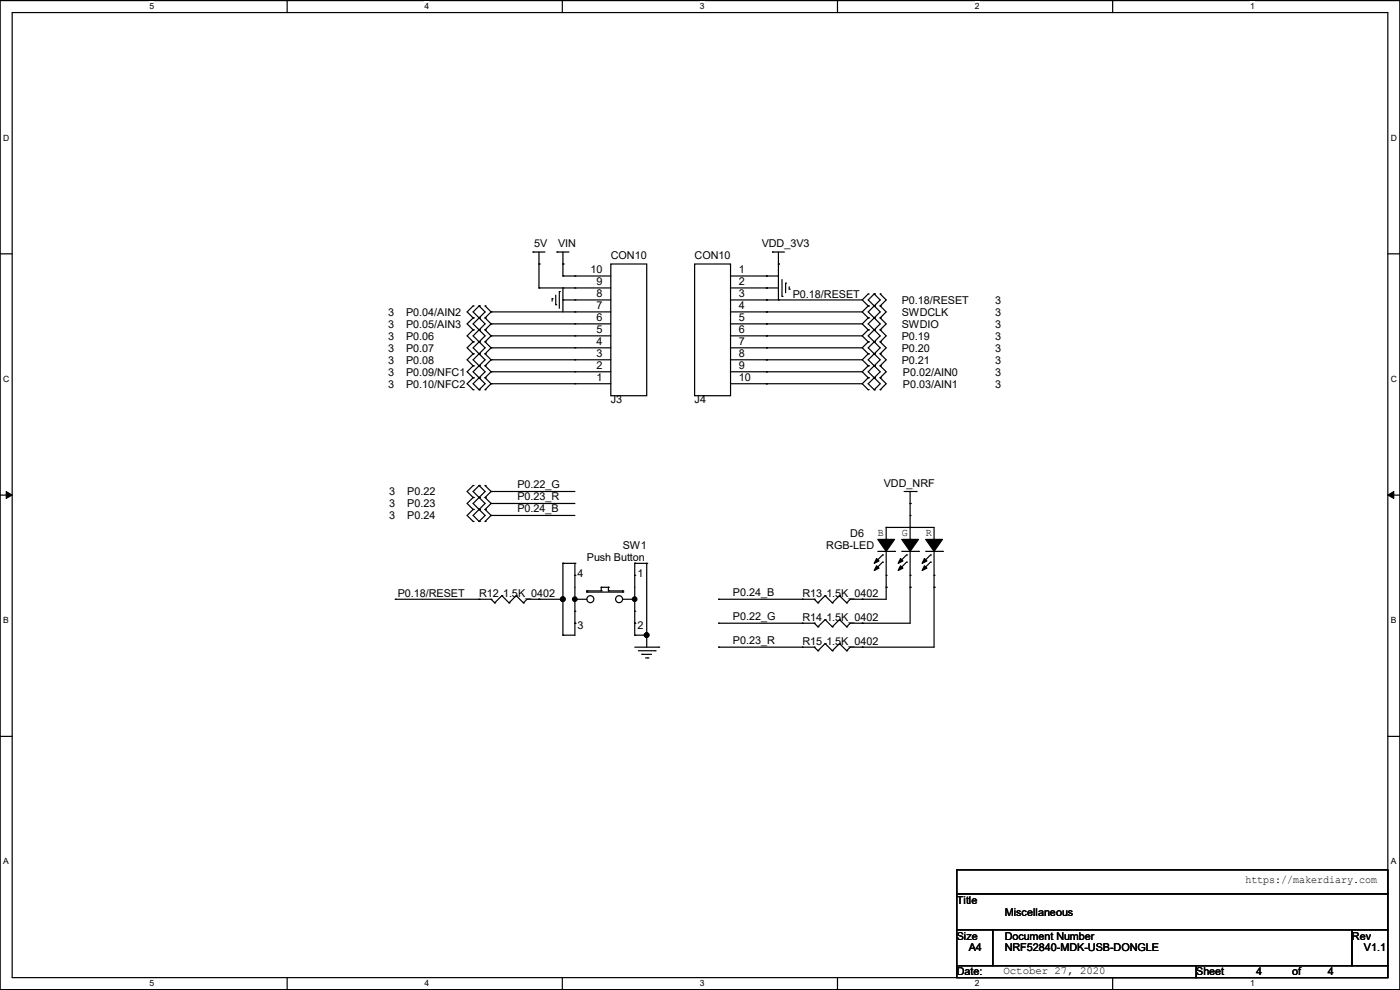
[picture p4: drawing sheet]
<svg xmlns="http://www.w3.org/2000/svg" width="297mm" height="210mm" viewBox="0 0 297 210" stroke-linecap="round" stroke-linejoin="round" font-family="sans-serif">
<path d="M0 .1h297v209.8h-297zM2.6 2.7h291.8v204.7h-291.8z" fill="none" stroke="#000" stroke-width=".25"/>
<g fill="#fff">
<path d="M31.7 .4h1v2h-1z"/>
<path d="M31.7 207.6h1v2h-1z"/>
</g>
<path d="M60.9 .1v2.6M60.9 207.4v2.5" fill="none" stroke="#000" stroke-width=".25"/>
<g fill="#fff">
<path d="M90.1 .4h1v2h-1z"/>
<path d="M90.1 207.6h1v2h-1z"/>
</g>
<path d="M119.3 .1v2.6M119.3 207.4v2.5" fill="none" stroke="#000" stroke-width=".25"/>
<g fill="#fff">
<path d="M148.5 .4h.9v2h-.9z"/>
<path d="M148.5 207.6h.9v2h-.9z"/>
</g>
<path d="M177.7 .1v2.6M177.7 207.4v2.5" fill="none" stroke="#000" stroke-width=".25"/>
<g fill="#fff">
<path d="M206.8 .4h1v2h-1z"/>
<path d="M206.8 207.6h1v2h-1z"/>
</g>
<path d="M236.1 .1v2.6M236.1 207.4v2.5" fill="none" stroke="#000" stroke-width=".25"/>
<g fill="#fff">
<path d="M265.2 .4h1v2h-1z"/>
<path d="M265.2 207.6h1v2h-1z"/>
<path d="M.7 28.2h1.2v2h-1.2z"/>
<path d="M295.1 28.2h1.2v2h-1.2z"/>
<path d="M.7 79.4h1.2v2h-1.2z"/>
<path d="M295.1 79.4h1.2v2h-1.2z"/>
</g>
<path d="M0 53.8h2.6M294.4 53.8h2.6" fill="none" stroke="#000" stroke-width=".25"/>
<g fill="#fff">
<path d="M.7 130.6h1.2v2h-1.2z"/>
<path d="M295.1 130.6h1.1v2h-1.1z"/>
</g>
<path d="M0 105h2.6M294.4 105h2.6" fill="none" stroke="#000" stroke-width=".25"/>
<path d="M1.3 104.3l1.3 .7-1.3 .7zM294.4 105l1.3-.7v1.4z" fill="#000" stroke="#000" stroke-width=".21"/>
<g fill="#fff">
<path d="M.7 181.8h1.2v2h-1.2z"/>
<path d="M295.1 181.8h1.1v2h-1.1z"/>
</g>
<g fill="none" stroke="#000" stroke-width=".25">
<path d="M113.1 53.5h.1M113.1 53.5h2.5M114.3 56h.1M114.3 53.5v7.6M118.2 53.5h.1M118.2 53.5h2.5M119.4 56h.1M119.4 58.5h.1M119.4 53.5v5M119.4 58.5h10.2M122 58.5h.1M129.6 56h7.6v27.9h-7.6z"/>
<path d="M147.4 56h7.6v27.9h-7.6zM155 58.5h10.1M162.6 58.5h.1M163.9 53.5h.1M163.9 53.5h2.5M165.1 56h.1M165.1 53.5v10.1M165.9 59.3v3.6M100.4 77.6h.1M100.4 75.1h.1M100.4 72.5h.1M100.4 70h.1"/>
<path d="M100.4 67.4h.1M100.4 64.9h.1M100.4 75.1l-1.3 1.2 1.3 1.3M100.4 72.5l-1.3 1.3 1.3 1.3M100.4 77.6l-1.3 1.3 1.3 1.2M100.4 70l-1.3 1.2 1.3 1.3M100.4 67.4l-1.3 1.3 1.3 1.3M100.4 64.9l-1.3 1.3 1.3 1.2M101.6 77.6h.1M101.6 75.1h.1M101.6 72.5h.1M101.6 70h.1"/>
<path d="M101.6 67.4h.1M101.6 64.9h.1M101.6 64.9l1.3 1.3-2.5 2.5 2.5 2.5-2.5 2.6 2.5 2.5-2.5 2.6 2.5 2.5-1.3 1.3M101.6 64.9l-1.2 1.3 2.5 2.5-2.5 2.5 2.5 2.6-2.5 2.5 2.5 2.6-2.5 2.5 1.2 1.3M102.9 77.6h.1M102.9 75.1h.1M102.9 72.5h.1M102.9 70h.1M102.9 67.4h.1M102.9 64.9h.1M102.9 77.6l1.3 1.3M102.9 75.1l1.3 1.2"/>
<path d="M102.9 72.5l1.3 1.3M102.9 70l1.3 1.2M102.9 67.4l1.3 1.3M102.9 64.9l1.3 1.3M104.2 66.2h.1M104.2 68.7h.1M104.2 71.2h.1M104.2 73.8h.1M104.2 76.3h.1M104.2 78.9h.1M104.2 76.3l-1.3 1.3M104.2 78.9l-1.3 1.2"/>
<path d="M104.2 73.8l-1.3 1.3M104.2 71.2l-1.3 1.3M104.2 68.7l-1.3 1.3M104.2 66.2l-1.3 1.2M104.2 66.2h25.4M104.2 68.7h25.4M104.2 71.2h25.4M104.2 73.8h25.4M104.2 76.3h25.4M104.2 78.9h25.4M114.3 61.1h.1M114.3 61.1h15.3"/>
<path d="M117.1 63.4h.1M117.1 63.4v.5M117.9 64.6h.1M117.9 62.6v2M118.7 61.8h.1M118.7 61.8v3.6M119.4 61.1h.1M119.4 63.6h.1M119.4 61.1v5.1M119.4 63.6h10.2M122 78.9h.1M122 76.3h.1"/>
<path d="M122 73.8h.1M122 71.2h.1M122 68.7h.1M122 66.2h.1M122 63.6h.1M122 61.1h.1M155 61.1h10.1M155 63.6h27.9M155 66.2h27.9M155 68.7h27.9M155 71.2h27.9M155 73.8h27.9"/>
<path d="M155 76.3h27.9M155 78.9h27.9M162.6 61.1h.1M162.6 63.6h.1M162.6 66.2h.1M162.6 68.7h.1M162.6 71.2h.1M162.6 73.8h.1M162.6 76.3h.1M162.6 78.9h.1M165.1 63.6h.1M165.9 62.9h.1"/>
<path d="M166.7 60.1h.1M166.7 60.1v2M167.4 61.3h.1M167.4 60.8v.5M182.9 63.6l1.3 1.3M182.9 68.7l1.3 1.3M182.9 66.2l1.3 1.2M182.9 71.2l1.3 1.3M182.9 73.8l1.3 1.3M182.9 76.3l1.3 1.3M182.9 78.9l1.3 1.2M184.2 67.4h.1"/>
<path d="M184.2 70h.1M184.2 72.5h.1M184.2 75.1h.1M184.2 77.6h.1M184.2 64.9h.1M184.2 62.4h.1M184.2 72.5l-1.3 1.3M184.2 67.4l-1.3 1.3M184.2 75.1l-1.3 1.2M184.2 70l-1.3 1.2M184.2 77.6l-1.3 1.3M184.2 64.9l-1.3 1.3"/>
<path d="M184.2 62.4l-1.3 1.2M185.5 70h.1M185.5 67.4h.1M185.5 72.5h.1M185.5 75.1h.1M185.5 77.6h.1M185.5 64.9h.1M185.5 62.4h.1M185.5 62.4l1.2 1.2-2.5 2.6 2.5 2.5-2.5 2.5 2.5 2.6-2.5 2.5 2.5 2.6-2.5 2.5 1.3 1.3M185.5 62.4l-1.3 1.2 2.5 2.6-2.5 2.5 2.5 2.5-2.5 2.6 2.5 2.5-2.5 2.6 2.5 2.5-1.2 1.3M186.7 67.4h.1M186.7 70h.1"/>
<path d="M186.7 72.5h.1M186.7 75.1h.1M186.7 77.6h.1M186.7 64.9h.1M186.7 62.4h.1M186.7 67.4l1.3 1.3-1.3 1.3M186.7 62.4l1.3 1.2-1.3 1.3M186.7 72.5l1.3 1.3-1.3 1.3M186.7 70l1.3 1.2-1.3 1.3M186.7 64.9l1.3 1.3-1.3 1.2M186.7 75.1l1.3 1.2-1.3 1.3M186.7 77.6l1.3 1.3-1.3 1.2"/>
<path d="M100.4 80.1h.1M100.4 82.7h.1M100.4 80.1l-1.3 1.3 1.3 1.3M101.6 82.7h.1M101.6 80.1h.1M102.9 80.1h.1M102.9 82.7h.1M102.9 80.1l1.3 1.3M104.2 81.4h.1M104.2 81.4l-1.3 1.3M104.2 81.4h25.4M122 81.4h.1"/>
<path d="M155 81.4h27.9M162.6 81.4h.1M182.9 81.4l1.3 1.3M184.2 80.1h.1M184.2 82.7h.1M184.2 80.1l-1.3 1.3M185.5 82.7h.1M185.5 80.1h.1M186.7 80.1h.1M186.7 82.7h.1M186.7 80.1l1.3 1.3-1.3 1.3M100.4 103h.1"/>
<path d="M100.4 105.5h.1M100.4 108.1h.1M100.4 110.6h.1M100.4 103l-1.3 1.3 1.3 1.2M100.4 108.1l-1.3 1.2 1.3 1.3M100.4 105.5l-1.3 1.3 1.3 1.3M101.6 105.5h.1M101.6 103h.1M101.6 108.1h.1M101.6 110.6h.1M101.6 103l-1.2 1.3 2.5 2.5-2.5 2.5 1.2 1.3M101.6 103l1.3 1.3-2.5 2.5 2.5 2.5-1.3 1.3"/>
<path d="M102.9 103h.1M102.9 105.5h.1M102.9 108.1h.1M102.9 110.6h.1M102.9 108.1l1.3 1.2M102.9 103l1.3 1.3M102.9 105.5l1.3 1.3M104.2 104.3h.1M104.2 106.8h.1M104.2 109.3h.1M104.2 104.3h17.8M104.2 104.3l-1.3 1.2"/>
<path d="M104.2 106.8l-1.3 1.3M104.2 109.3l-1.3 1.3M104.2 106.8h17.8M104.2 109.3h17.8M119.4 119.5h.1M119.4 119.5v15.2M119.4 119.5h2.6M122 119.5h.1M122 119.5v15.2h-2.6M134.7 119.5h.1M134.7 119.5v15.2M134.7 119.5h2.5"/>
<path d="M137.2 119.5h.1M137.2 119.5v17.8M186.2 117h3.6M187.2 117.7h.1M187.2 119.3h.1M187.2 117.7l-1.5 1.6M187.2 119.3l-1.5 1.5M188 114.4h.1M188 111.9h.1M188 117v10.1h-7.6l-.8 .8M188 111.9h10.2v2.5M188 111.9v2.5"/>
<path d="M189.8 117h.1M191.3 117h3.6M191.8 104.3h2.6M192.3 117.7h.1M192.3 119.3h.1M192.3 119.3l-1.5 1.5M192.3 117.7l-1.5 1.6M193.1 106.8h.1M193.1 114.4h.1M193.1 111.9h.1M193.1 109.3h.1M193.1 104.3v10.1"/>
<path d="M193.1 117v15.2h-12.7l-.8 .8M194.4 104.3h.1M194.9 117h.1M196.4 117h3.5M197.4 117.7h.1M197.4 119.3h.1M197.4 117.7l-1.5 1.6M197.4 119.3l-1.5 1.5M198.2 114.4h.1M198.2 117v20.3h-17.8l-.8 .7M199.9 117h.1M83.9 127.1h.1"/>
<path d="M83.9 127.1h20.3M101.6 127.1h.1M104.2 127.1h.1M104.2 127.1l.7 .8M104.9 127.9h.1M106.5 126.4h.1M106.5 126.4l1.5 1.5M106.5 126.4l-1.6 1.5M108 127.9h.1M109.5 126.4h.1M109.5 126.4l1.5 1.5M109.5 126.4l-1.5 1.5"/>
<path d="M111 127.9h.1M114.3 127.1h.1M119.4 134.7h.1M119.4 127.1h.1M119.4 127.1h-7.6l-.8 .8M122 127.1h.1M122 129.7h.1M122 122h.1M122 132.2h.1M122 127.1h2.5M124.5 125.6h.1M124.5 125.3h.1"/>
<path d="M124.5 125.6h7.6M124.5 125.3v.3M124.5 125.3h3.1M127.6 125.3h.1M127.6 124.6h.1M127.6 124.6v.7M127.6 124.6h1.5M129.1 124.6h.1M129.1 125.3h.1M129.1 125.3h3M129.1 124.6v.7M132.1 125.3h.1"/>
<path d="M132.1 125.6h.1M132.1 127.1h2.6M132.1 125.3v.3M134.7 127.1h.1M134.7 129.7h.1M134.7 122h.1M134.7 132.2h.1M134.7 134.7h.1M134.7 137.3h5M134.7 134.7h2.5M135.4 138h3.6M136.2 138.8h.1"/>
<path d="M136.2 138.8h2M136.9 139.6h.6M137.2 134.7h.1M137.5 139.6h.1M139 138h.1M139.7 137.3h.1M152.4 127.1h.1M152.4 132.2h.1M152.4 137.3h.1M152.4 137.3h20.4M152.4 127.1h20.4M152.4 132.2h20.4"/>
<path d="M170.2 127.1h.1M170.2 137.3h.1M170.2 132.2h.1M172.8 127.1h.1M172.8 137.3h.1M172.8 132.2h.1M172.8 127.1l.7 .8M172.8 137.3l.7 .7M172.8 132.2l.7 .8M173.5 127.9h.1M173.5 138h.1M173.5 133h.1"/>
<path d="M175 126.4h.1M175 136.5h.1M175 131.4h.1M175 126.4l1.6 1.5M175 126.4l-1.5 1.5M175 136.5l1.6 1.5M175 136.5l-1.5 1.5M175 131.4l-1.5 1.6M175 131.4l1.6 1.6M176.6 127.9h.1M176.6 138h.1M176.6 133h.1"/>
<path d="M178.1 126.4h.1M178.1 136.5h.1M178.1 131.4h.1M178.1 126.4l1.5 1.5M178.1 126.4l-1.5 1.5M178.1 136.5l1.5 1.5M178.1 136.5l-1.5 1.5M178.1 131.4l1.5 1.6M178.1 131.4l-1.5 1.6M179.6 127.9h.1M179.6 138h.1M179.6 133h.1"/>
<path d="M182.9 127.1h.1M182.9 137.3h.1M182.9 132.2h.1M188 122h.1M188 124.6h.1M193.1 122h.1M193.1 124.6h.1M198.2 122h.1M198.2 124.6h.1M0 156.2h2.6M294.4 156.2h2.6M203 184.5h91.4v5.1h-91.4z"/>
<path d="M203 189.6h91.4v7.6h-91.4zM203 197.2h7.6v7.7h-7.6zM210.6 197.2h76.2v7.7h-76.2zM286.8 197.2h7.6v7.7h-7.6zM203 204.9h50.8v2.5h-50.8zM253.8 204.9h40.6v2.5h-40.6z"/>
<circle cx="125.2" cy="127.1" r=".74"/>
<circle cx="131.3" cy="127.1" r=".74"/>
</g>
<g fill="#000" stroke="#000" stroke-width=".25">
<path d="M186 118.5l.5 .5-1 .5z" fill-rule="evenodd"/>
<path d="M186.2 114.4h3.6l-1.8 2.6z" fill-rule="evenodd"/>
<path d="M191.1 118.5l.5 .5-1.1 .5z" fill-rule="evenodd"/>
<path d="M191.3 114.4h3.6l-1.8 2.6z" fill-rule="evenodd"/>
<path d="M196.1 118.5l.5 .5-1 .5z" fill-rule="evenodd"/>
<path d="M196.4 114.4h3.5l-1.7 2.6z" fill-rule="evenodd"/>
<path d="M186 120l.5 .5-1 .5z" fill-rule="evenodd"/>
<path d="M191.1 120l.5 .5-1.1 .5z" fill-rule="evenodd"/>
<path d="M196.1 120l.5 .5-1 .5z" fill-rule="evenodd"/>
<circle cx="119.4" cy="127.1" r=".49"/>
<circle cx="121.9" cy="127.1" r=".49"/>
<circle cx="134.6" cy="127.1" r=".49"/>
<circle cx="137.2" cy="134.7" r=".49"/>
</g>
<g font-size="2.3">
<text x="113.3" y="52.5">5V</text>
<text x="118.4" y="52.5">VIN</text>
<text x="161.6" y="52.5">VDD_3V3</text>
<text x="125.3" y="58">10</text>
<text x="129.6" y="55">CON10</text>
<text x="147.4" y="55">CON10</text>
<text x="156.8" y="58">1</text>
<text x="126.5" y="65.6">7</text>
<text x="126.5" y="63.1">8</text>
<text x="126.5" y="60.5">9</text>
<text x="156.8" y="60.5">2</text>
<text x="156.8" y="63.1">3</text>
<text x="156.8" y="65.6">4</text>
<text x="168.2" y="63.1">P0.18/RESET</text>
<text x="191.3" y="64.4">P0.18/RESET</text>
<text x="211.1" y="64.4">3</text>
<text x="82.3" y="69.5">3</text>
<text x="82.3" y="67">3</text>
<text x="86.1" y="69.5">P0.05/AIN3</text>
<text x="86.1" y="67">P0.04/AIN2</text>
<text x="126.5" y="70.7">5</text>
<text x="126.5" y="68.2">6</text>
<text x="156.8" y="68.2">5</text>
<text x="156.8" y="70.7">6</text>
<text x="191.3" y="69.5">SWDIO</text>
<text x="191.3" y="67">SWDCLK</text>
<text x="211.1" y="69.5">3</text>
<text x="211.1" y="67">3</text>
<text x="82.3" y="77.1">3</text>
<text x="82.3" y="74.6">3</text>
<text x="82.3" y="72.1">3</text>
<text x="86.1" y="77.1">P0.08</text>
<text x="86.1" y="74.6">P0.07</text>
<text x="86.1" y="72.1">P0.06</text>
<text x="126.5" y="75.8">3</text>
<text x="126.5" y="73.2">4</text>
<text x="156.8" y="73.2">7</text>
<text x="156.8" y="75.8">8</text>
<text x="191.3" y="72.1">P0.19</text>
<text x="191.3" y="74.6">P0.20</text>
<text x="191.3" y="77.1">P0.21</text>
<text x="211.1" y="72.1">3</text>
<text x="211.1" y="74.6">3</text>
<text x="211.1" y="77.1">3</text>
<text x="82.3" y="82.2">3</text>
<text x="82.3" y="79.7">3</text>
<text x="86.1" y="82.2">P0.10/NFC2</text>
<text x="86.1" y="79.7">P0.09/NFC1</text>
<text x="126.5" y="80.9">1</text>
<text x="126.5" y="78.3">2</text>
<text x="156.8" y="78.3">9</text>
<text x="156.8" y="80.9">10</text>
<text x="191.6" y="82.2">P0.03/AIN1</text>
<text x="191.6" y="79.7">P0.02/AIN0</text>
<text x="211.1" y="82.2">3</text>
<text x="211.1" y="79.7">3</text>
<text x="129.6" y="85.5">J3</text>
<text x="147.4" y="85.5">J4</text>
<text x="82.6" y="105.1">3</text>
<text x="82.6" y="107.6">3</text>
<text x="86.4" y="105.1">P0.22</text>
<text x="86.4" y="107.6">P0.23</text>
<text x="109.8" y="103.5">P0.22_G</text>
<text x="109.8" y="106.1">P0.23_R</text>
<text x="187.5" y="103.3">VDD_NRF</text>
<text x="82.6" y="110.2">3</text>
<text x="86.4" y="110.2">P0.24</text>
<text x="109.8" y="108.6">P0.24_B</text>
<text x="180.4" y="114">D6</text>
<text x="186.2" y="113.7">B</text>
<text x="191.3" y="113.7">G</text>
<text x="196.4" y="113.7">R</text>
<text x="124.5" y="119">Push Button</text>
<text x="132.1" y="116.5">SW1</text>
<text x="175.3" y="116.5">RGB-LED</text>
<text x="122.5" y="122.3">4</text>
<text x="135.2" y="122.3">1</text>
<text x="84.4" y="126.6">P0.18/RESET</text>
<text x="101.6" y="126.7">R12 1.5K_0402</text>
<text x="155.5" y="126.4">P0.24_B</text>
<text x="155.5" y="131.5">P0.22_G</text>
<text x="170.2" y="126.7">R13 1.5K_0402</text>
<text x="170.2" y="131.7">R14 1.5K_0402</text>
<text x="122.5" y="133.5">3</text>
<text x="135.2" y="133.5">2</text>
<text x="155.5" y="136.6">P0.23_R</text>
<text x="170.2" y="136.8">R15 1.5K_0402</text>
<text x="203" y="191.7">Title</text>
<text x="264.2" y="187.4">https://makerdiary.com</text>
<text x="213.2" y="194.2">Miscellaneous</text>
<text x="203" y="199.3">Size</text>
<text x="205.5" y="201.8">A4</text>
<text x="213.1" y="199.3">Document Number</text>
<text x="213.2" y="201.8">NRF52840-MDK-USB-DONGLE</text>
<text x="286.8" y="199.3">Rev</text>
<text x="289.4" y="201.8">V1.1</text>
<text x="203" y="206.9">Date:</text>
<text x="212.9" y="206.7">October 27, 2020</text>
<text x="253.8" y="206.9">Sheet</text>
<text x="266.5" y="206.9">4</text>
<text x="274.1" y="206.9">of</text>
<text x="281.7" y="206.9">4</text>
</g>
<g font-size="1.8">
<text x="31.7" y="2">5</text>
<text x="90.1" y="2">4</text>
<text x="148.5" y="2">3</text>
<text x="206.8" y="2">2</text>
<text x="265.2" y="2">1</text>
<text x=".7" y="29.8">D</text>
<text x="295.1" y="29.8">D</text>
<text x=".7" y="81">C</text>
<text x="295.1" y="81">C</text>
<text x=".7" y="132.2">B</text>
<text x="295.1" y="132.2">B</text>
<text x=".7" y="183.4">A</text>
<text x="295.1" y="183.4">A</text>
<text x="31.7" y="209.3">5</text>
<text x="90.1" y="209.3">4</text>
<text x="148.5" y="209.3">3</text>
<text x="206.8" y="209.3">2</text>
<text x="265.2" y="209.3">1</text>
</g>
</svg>
